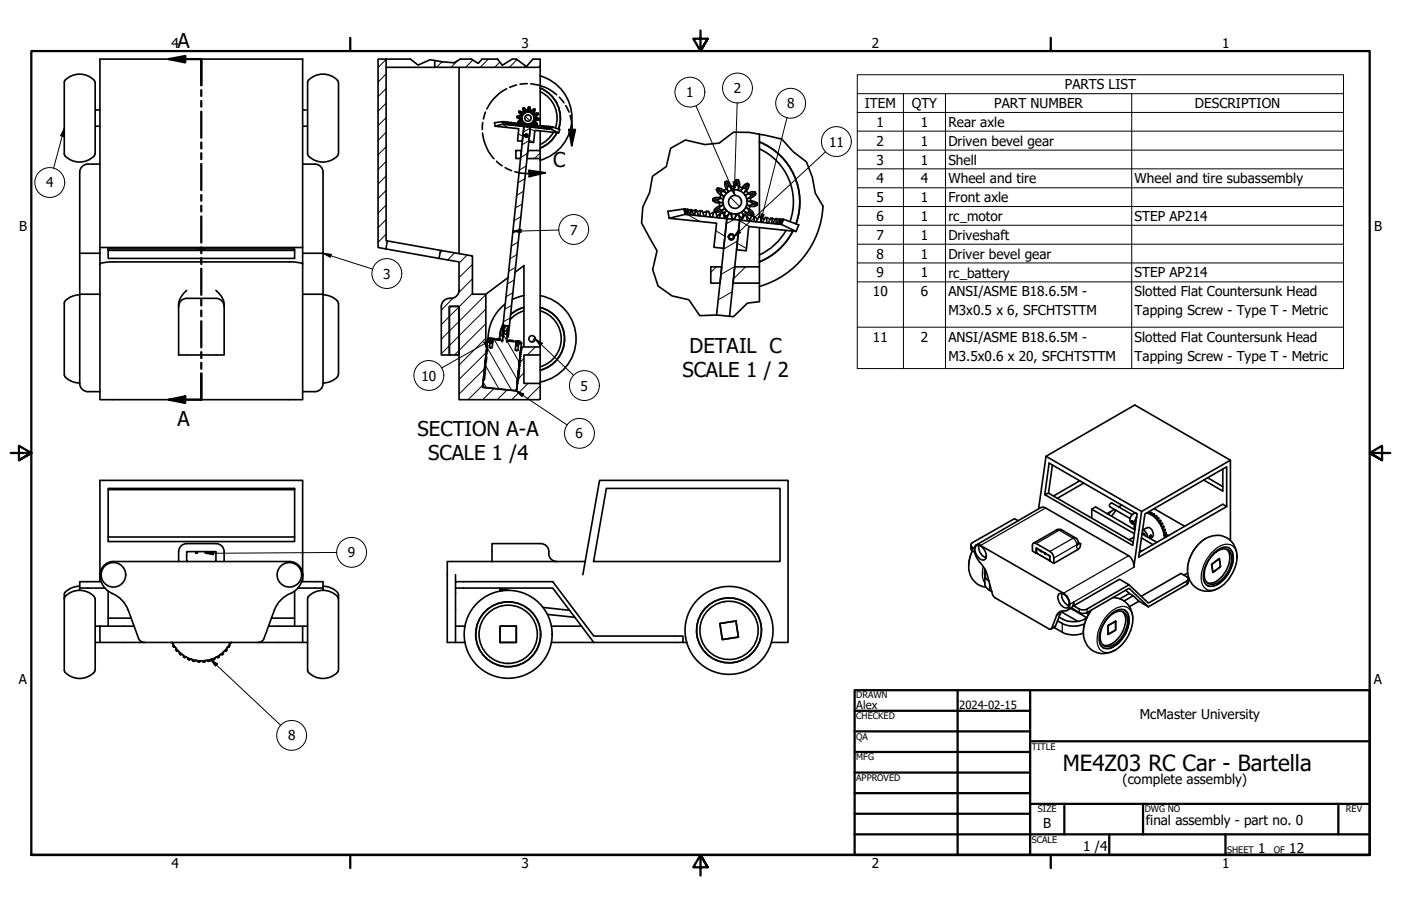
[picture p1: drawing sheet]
<svg xmlns="http://www.w3.org/2000/svg" width="432mm" height="279mm" viewBox="0 0 432 279" stroke-linecap="round" stroke-linejoin="round" font-family="sans-serif">
<!-- layer: Hatch (ANSI) -->
<g fill="none" stroke="#000" stroke-width=".31">
<path d="M119 18.4l-2.5 2.4M136.2 19.1l-1.6 1.7M141 18.7l-2 2.1M145.7 18.5l-2.2 2.3M150.5 18.2l-2.5 2.6M154.1 19.2l-1.6 1.6M159.3 18.4l-2.3 2.4M119 36.3l-2.5 2.5M119 31.8l-2.5 2.5M119 27.3l-2.5 2.5M119 22.8l-2.5 2.5M154.8 38.4l1.7 .9"/>
<path d="M161.9 20.3l-.4 .5M161.9 35.9l1.4 1.3M163.4 39.7l1.4 .8M163.4 39.5l-2.1 1.2M166.5 20.2l-.5 .6M119 58.7l-2.5 2.5M119 54.2l-2.5 2.6M119 49.8l-2.5 2.5M119 45.3l-2.5 2.5M119 40.8l-2.5 2.5M159.7 41.2l1.5 .8M160.5 48.7l-.2 .2"/>
<path d="M161.4 59l-2.1 1.3M161.8 55.1l-2.2 1.2M162.2 51.2l-2.1 1.3M162.6 47.3l-2.1 1.2M162.8 46.4l-.1 .1M163 43.4l-2.1 1.2M163.1 43.1l1.4 .8M166.5 47.2l-1.8 1.7M171.3 40.6l.7 .4M119 76.7l-.1 .1M119 72.2l-2.5 2.5M119 67.7l-2.5 2.5"/>
<path d="M119 63.2l-2.5 2.5M136.3 77.3l-.7 .7M140.1 78l-2.1 2.1M144 78.7l-2.5 2.5M159.3 78.5l-2.1 1.3M159.8 74.6l-2.2 1.3M160.1 70.7l-2.1 1.2M160.5 66.8l-2.1 1.3M161 62.9l-2.2 1.2M211.9 66.2l3.7 2.1M220.6 71.2l2.9 1.6M225.2 60.9l2.8 2.8"/>
<path d="M226.3 67.7l-2.5 1.3M227.2 75l2.9 1.6M227.3 74.4l-4.3 2.4M228 68.1l3.1 1.8M139.8 91.8l-3.8 3.8M141.5 94.7l-5.5 5.4M145.6 90.5l-4.1 4.1M145.6 86l-4.2 4.3M145.6 81.5l-4.1 4.1M149.7 99.8l-9.6 9.7M149.7 95.3l-13.7 13.8M149.7 90.9l-13.7 13.7"/>
<path d="M157.3 98l-2.2 1.3M157.7 94.2l-2.1 1.2M158.1 90.2l-2.1 1.3M158.5 86.4l-2.2 1.2M158.9 82.4l-2.1 1.3M220.8 82.3l-1.7 1.7M225.7 90l-4.3 2.5M226.5 82.2l-4.3 2.4M229.8 82.3l-3.7 3.7M234.1 87l-.4 .3M148.8 118.7l-4.5 4.6M148.9 117.9l1 1.6"/>
<path d="M149.4 113.7l-7.9 7.8M149.5 112.5l4.3 7.5M149.7 104.3l-8.2 8.3M149.9 108.7l-8.4 8.3M150.1 107.2l7.6 13.1M152.3 119.8l-3.5 3.5M152.3 104.7l7.2 12.5M155.1 103.2l1 1.8M155.1 102.9l-.4 .3M155.4 100.4l1.1 1.7M156.3 105.3l3.8 6.5M156.8 101.9l-.3 .3"/>
<path d="M160.1 105.5l.6 .9M161.5 115l-1.9 2M161.5 110.6l-1.4 1.4M162.8 118.2l-5.1 5.1M164.8 104l-.8 1.5M165 107l-2.5 2.5M166.5 119l-4.3 4.3M156.3 120.2l-3 3.1"/>
</g>
<!-- layer: Visible (ANSI) -->
<g fill="none" stroke="#000" stroke-width=".51">
<path d="M116.5 18.2h2.5v56l.4 .1-.5 2.5-2.4-.5zM119 18.2h7.5M141.9 18.2h3.4M148.6 18.2h4.8M157.9 18.2h1.2M164.3 18.2h2.2v2.6h-32.5v-2.1M29 24.7l.3 .7M29 24.7a6.1 6.1 0 0 0-9.2 .5v22.2M29.3 25.4v22M29.3 38.9h1.5M29.3 33.9h1.5M93.3 38.9h1.5"/>
<path d="M93.3 33.9h1.5M104.3 25.4a4.9 4.9 0 0 0-4.8-2.5 4.9 4.9 0 0 0-4.7 2.5v22M104.3 25.4v22M119 20.8h15M141.5 20.8v57.4M152.6 38.9l2.4-.6 6.5 .7-.5 4.6-1.5-.2 .4-3.7zM154.9 37.5h.1M154.9 37.5l.2 .9zM155.1 38.3l-.2-.8-2.5 .3 .2 1.1M155.1 37.5l.3 .9v-.9l-.3 .1M155.4 37.5l.4 .9M155.6 37.7l.4-.1-.1 .8"/>
<path d="M156 37.6l.3 .9M156.1 37.8l.5-.1-.1 .8M156.6 37.7h.2l.3 .8M156.9 37.9l.6-.1-.2 .7M157.5 37.8h.2l.3 .8M157.8 38.1l.6-.3-.2 .9M158.4 37.8l.3 .1 .2 .8M158.8 38.3l.6-.3-.1 .7M159.3 35.9v.3M159.4 38h.4l.2 .9M159.5 37.7l.1 .3M160 38.6l.6-.5-.3 .8"/>
<path d="M160 34.3l-.2 .2M160.1 36v.3M160.1 36.3l-.8-.1 .7 .4 .8-.1M160.1 36.3l.8 .2M160.3 37.4l.1 .2M160.3 36.5l.1 .5M160.5 35.3l-.1 .5M160.6 38.1l.3 .1 .3 .8M160.7 34.8l-.2 .2M160.7 37.8l.3 .3M160.8 35.9l-.8-.2-.7 .2 .8 .2M160.8 36.5l.3 .9"/>
<path d="M161 36.9l-1.4 .8 .4-.6 .8-.1M161 35.9l-.9 .2M161 35.6l-.7-.5-.4-.6 1.2 1.1M161.1 38.5l.2 .1M161.1 38.5h-.1M161.1 37.4l1.1 .8M161.2 37.4l-1.5 .6 .9-.2 .5-.3M161.3 38.6l-.1 .3M161.4 35.1l-.9-.7-.4-.1 1.3 .8M161.4 37.8l-.4 .4M161.4 34.4l-.4 .3M161.4 35.1l-.4 .6-.2 .8"/>
<path d="M161.4 33.2l-.2 .1M161.5 39l1.9 .2-6.7 64.6h-.4l.4-3.3-1.3-.1-.3 3.3-.4-.1zM161.5 37.7l-.4 .8M161.7 34.8l-.5-1v-.5l.5 1.6M161.7 34.8l-.3 .3M161.7 38.4l-.4 .2M161.7 34l-.2 .1M161.8 38.2l-.3 .8M161.8 38.2h.3l.2 .9M161.9 38.2h.1M161.9 38l-.1 .2M162.2 38.2l.6 .1"/>
<path d="M162.2 34.5l-.2-.8-.5-.5 .7 1.5M162.2 38.3v.2M162.3 38.2l.1 .8M162.3 39h.3M162.4 39v.1M162.6 39.1h.1M162.6 34l-.5 .1M162.6 39.1l.4-.7h.3l.2 .8M162.6 34.5v-.9l.3-.6-.2 1.6M162.8 38.9l-.2 .2M162.8 38.3v.4M162.9 38.4v.2"/>
<path d="M162.9 33.8h.2M162.9 33h.3M163.1 33.8l.2-.8 .1 .5-.1 1M163.1 33.8l.1 .8M163.2 34.6l.8 .5 .5 .8M163.2 34.6h-.8l-.7 .2M163.3 38.2v.2M163.3 38.5l.5 .6M163.4 34.1l.4 .1M163.4 39.2l6.5 .7 2.2 1.1-7.3-.8-.3 3.7-1.5-.1zM163.5 39.2h.1M163.7 38l-.9 .3"/>
<path d="M163.8 38l.1 .7M163.8 38l.3 .5M163.9 38.7l.1 .2M163.9 38.8l-.2 .1M164.1 35.1l.7-.9 .1-.5-.9 1.4M164.1 37.8l1.3 .7-.6-.1zM164.2 34.2l.2 .2M164.2 34.2l-.6 .6M164.4 35.4l.5-.4 .9-.1-1.5 .5M164.4 37.3l1.2 1M164.4 38.1l-.3 .4M164.4 34.7l.4 .4"/>
<path d="M164.5 38.5h-.3l-.4 .7M164.5 35.9l.1 .4M164.5 37.3l.7 .4 .4 .6M164.5 36.9l-.8 1.1M164.6 36.3l-.1 .6M164.6 36.3l.8 .3M164.6 33.5l.3 .2M164.7 33.5l-.7 .4-.4 .8M164.7 33.5l-.5 .7M164.7 36.3h.7l.8 .3h-.8M164.9 37.9l-.1 .2M165 39.1l-.5-.6 .1 .8"/>
<path d="M165.1 35.2l.1 .2M165.1 37.1l-.2 .4M165.1 35.8l.1 .5M165.2 35.4l.7-.2-.4 .5-.8 .2M165.2 35.4l-.7 .5M165.3 36.6v.2M165.4 36.8l.7 .2-.6 .1-.8-.1M165.4 36.8l-.9 .1M165.6 38.3l-.2 .3M165.6 38.6l.6 .5M165.6 38.6h-.2l-.5 .8M165.6 38.6l.1 .8"/>
<path d="M165.8 34.9l.1 .2M166.2 36.6l-.1 .3M166.5 28.2a9 9 0 0 1 4.7 11.3M166.5 23.4a13.6 13.6 0 0 1 9.8 13 13.6 13.6 0 0 1-9.8 13M166.5 27.1a10 10 0 0 1 5.6 12.7M166.5 20.8v17.9M166.7 38.7h-.3l-.4 .8M167.3 39.1l-.6-.4v.9M167.6 38.9l.5 .2M167.6 38.9l-.2-.1-.5 .8M167.6 38.9v.7M168.5 38.9l-.7 .8"/>
<path d="M168.9 39.1l-.4-.2-.1 .9M169.2 39l.3 .1M169.2 39l-.6 .8M169.2 39l-.2 .8M169.6 39.9l.6-.8-.3 .8 .3-.8 2.3 .8-.4 1.1M169.7 39.1l-.5 .7M169.9 39.2l-.2-.1-.2 .7M170.1 39.1l-.3 .8M19.8 47.4a4.9 4.9 0 0 0 4.7 2.6l1.5-.2 1.3-.5 1.7-1.2M24.6 53.1v65.2a2.51 2.51 0 0 0 2.5 2.5h3.7M29.3 47.4l-.3 .7M30.8 50.6h-3.7a2.51 2.51 0 0 0-2.5 2.5"/>
<path d="M93.3 50.6h3.7M94.8 47.4a4.9 4.9 0 0 0 4.7 2.6 4.9 4.9 0 0 0 4.8-2.6M97.1 50.6a2.51 2.51 0 0 1 2.5 2.5M99.6 53.1v25M159 46.4h1.7l-.3 2.5h-1.4zM162.7 46.4h3.8v2.5h-4.1zM166.5 40.4v6M166.5 48.9v58.1M170.6 40.8a9 9 0 0 1-4.1 3.8M171.6 40.9a10 10 0 0 1-5.1 4.8M221.1 58l-.3 .5M222.4 59l-.2 .4"/>
<path d="M222.4 59.1l-1.2-1.1a2.51 2.51 0 0 1 2.6 1.5M222.4 59.1l.9 .1 .7 .5M223.9 58.2l-.8 .6M224 55.9l-.5 .2M224 55.9l.4 .2a3.1 3.1 0 0 1 1.2 2.4M224 55.9l.7 1.5 .6 .6 .3 .7M224.2 57.6l-.7-1.5-.1 .5a3.3 3.3 0 0 0 1 2.4M224.2 57.6v.8l.3 .8M224.5 59.1a3.7 3.7 0 0 1 5.2 1.1M224.5 59.1a3.7 3.7 0 0 0-1.5 4.1M224.6 57.4l-.4 .2M226.3 57.4l-1 .2"/>
<path d="M226.3 58.4a3.2 3.2 0 0 1 .6-3v1.7l-.5 .7v.8M226.9 57l.4 .1M227 55.4h.5M227.3 57.1l.3-1.6 .2 .4a3.2 3.2 0 0 1-.2 2.6M227.3 57.1l.3 .8-.1 .8M227.8 57.6l.9 .3M228.3 58.8a2.88 2.88 0 0 1 2.1-2.2l-1 1.3-.7 .4-.5 .7M229.4 57.9l.4 .3M229.8 58.2l-.1 .8-.5 .7M230 58.8l.6 .8M230.3 56.5l.5 .4M230.8 56.9v.5a3 3 0 0 1-1.5 2.1"/>
<path d="M230.8 56.9l-1 1.3M231.2 59.9l1.5-.7a2.57 2.57 0 0 0-2.8 .9M231.2 59.9h-.8l-.7 .4M231.2 59.9l.2 .4M232.7 59.2l.2 .5M232.9 59.8l-.2 .4-.7 .6-1.7 .5M232.9 59.8l-1.5 .6-.5 .6-.8 .3M234 43.7a20 20 0 0 1 11.3 25.3M234 45.9a18 18 0 0 1 9.5 22.5M234.1 41.4v25.5M24.6 78.1h6.2M30.8 76.3h62.5"/>
<path d="M33.3 76.8h57.5v2.9h-57.5zM33.3 77.2h57.5M61.1 76.8v.4M63.1 76.8v.4M93.3 78.1h6.3v12.6M118.9 76.8l16.4 2.9M119.4 74.3l16.4 2.9M206.2 67.3l4.9-1.2 12.9 1.3-1 9.2-3-.3 .9-7.5zM210.8 64.5l.5 1.6M210.9 64.5h.2l.2 1.6M211.1 66.1l-.3-1.6-4.9 .7 .3 2.1M211.1 64.5h.2l.5 1.7"/>
<path d="M211.3 64.6l.5-.1 .2 1.7M211.8 64.5l.3 .1 .5 1.6M212.2 64.8l.7-.2v1.7M212.9 64.6l.3 .1 .6 1.7M213.4 65l.9-.2-.2 1.6M214.3 64.8h.4l.6 1.7M214.8 65.3l1.2-.3-.3 1.5M216 65h.4l.6 1.7M216.7 65.6l1.2-.4-.4 1.5M217.9 65.2h.5l.5 1.7M218.7 66l1.3-.6-.5 1.6M219.7 61.8a2.59 2.59 0 0 0 2.9 .7"/>
<path d="M219.7 61.8l1.7 .2 .7 .4 .8 .1M219.7 61.3v.5M219.8 61.3l.4-.3a3.7 3.7 0 0 1 2.6 .3M219.8 61.3l1.6 .2 .8-.3 .8 .1M220 65.4l.6 .1 .5 1.6M220.1 64.8l.3 .5M221 66.7l1.2-1-.5 1.5M221.4 61.5l-.1 .4M221.7 64.2l.1 .4M221.7 64.2l-1.5 .6M221.7 62.5l.1 1M222.2 60.1l-.4 .9"/>
<path d="M222.2 65.7h.7l.5 1.7M222.5 64.9l.6 .8M222.8 63.3a3 3 0 0 0-2.6 1.5M223 63.2l.4 1.1M223 63.2l-.8 .4-.5 .6M223.1 60.5a2.88 2.88 0 0 1-2.2-2l1.3 .9 .4 .7 .7 .5M223.3 66.4l.3 .2M223.3 66.4l-.2 .1M223.4 64.3l1.4 1.3M223.5 64.3l-.8 .3h-.8l-1.5 .7 .5 .2a3.3 3.3 0 0 0 2.4-1M223.6 66.7l-.3 .5M223.8 65.1l-.9 .8"/>
<path d="M223.9 67.4h-.1M224 64.9l-.5 .6-.2 .9M224 67.4l.7-1.5 .6 .1 .4 1.6M224 67.4l4 .5-3.1 29.6M224 67.4l-3.1 29.8M224.5 66.2l-.9 .5M224.8 65.6l.8 .3M224.9 65.6l-.1 .2M225.6 66.1l-.2 .4M225.6 65.8l-.1 .9 .2 .9M225.8 67.4l.4 .1M226.3 67.5v.2"/>
<path d="M226.6 67.1l-.3 .4M226.8 66l-.2 .9M226.8 66.2v.4M227.5 65.8l-1.9 .1M227.5 65.8l.1 .4M227.6 66.1v.1M227.6 66.2l.4 1.7M227.6 66.2h-.5l-.8 1.5M227.8 66.5l.7 .6M228 67.9l12.9 1.3 4.5 2.2-14.6-1.6-.8 7.5-3-.3zM228.1 67.8l.1 .1M228.5 67.1l.2 .7"/>
<path d="M228.5 65.4l.4 .7 .1 1.1M228.6 65.4l-1.1 .4M228.7 65.6l.7 .9M228.9 67l-.4 .1M229.2 64.9l.6 .5 .8 .1M229.2 64.9l-.6 .5M229.3 65.1a3.1 3.1 0 0 0 2.7 1.4l-1.4-1M229.7 60.2l.5 1.9M229.8 63.9l.7 .6 .4 .7 1.4 .9a2.63 2.63 0 0 0-2.2-2M230 65.7l-.8 .6M230.1 66.5l-.7-.1-.8 1.5M230.2 62.1l-.2 1.6-.8 1.2"/>
<path d="M230.3 62.1l.8 .1 .7 .4 1.6 .1-.4-.3a3.1 3.1 0 0 0-2.6-.3M230.9 65.2l-.3 .3M231.1 67.8l-1-1.3 .2 1.6M231.2 63.5l-.3 1M231.2 61l.2 1M231.7 63.1l1.7 .2-.5 .2a3.1 3.1 0 0 1-2.6-.2M231.7 63.1l-.8 .3-.8-.2M231.8 62.6l-.1 .4M232.3 66.1l-.4 .4M232.3 66.7l1.2 .9M232.3 66.7l-.6-.1-.8 1.5M232.3 66.7l.2 1.6"/>
<path d="M233.4 62.7v.6M234.1 70.2v12.1M234.4 66.9h-.5l-.9 1.5M235.6 67.6l-1.2-.7 .1 1.6M236.3 67.1l1.1 .5M236.3 67.1h-.4l-1 1.5M236.3 67.1v1.6M238 67.3l-.4-.1-.9 1.6M238.9 67.7l-.9-.4-.1 1.6M239.4 67.4l.7 .4M239.4 67.4h-.3l-.9 1.5M239.4 67.4l-.3 1.6"/>
<path d="M240.5 67.6l-.3-.1-.8 1.5M240.9 69.2l.6-1.6 4.7 1.7-.8 2.1M240.9 67.8l-.4-.2-.5 1.5M241.2 67.6l.2 .1M241.2 67.6h-.2l-.8 1.6M241.2 67.6l-.6 1.6M241.5 67.6l-.8 1.6M242.2 71.1a18 18 0 0 1-8.2 7.5M244.4 71.3a20 20 0 0 1-10.4 9.5M253.7 63.6a27.1 27.1 0 0 1-19.7 24.8M20.1 92.8l-.3 .7v22a4.2 4.2 0 0 0 4 2.6h.7M24.5 90.9l-1.4 .2-1.3 .5-1.7 1.2"/>
<path d="M24.6 90.7h6.2M30.8 81.5a6.4 6.4 0 0 1 4.1-.7h56a3.2 3.2 0 0 1 2.4 .7M30.8 81.5v-63.3h62.5v63.3M30.8 81.5v39.3M55.1 94.5a2.51 2.51 0 0 1 2.4-2.5h9.1a2.51 2.51 0 0 1 2.5 2.5M57.5 89.5a6.4 6.4 0 0 0-2.4 4.4v15.6h14v-15a5.7 5.7 0 0 0-2.6-5M93.3 90.7h6.3v27.6a2.51 2.51 0 0 1-2.5 2.5M93.3 81.5v39.3M99.5 90.9a4.9 4.9 0 0 1 4.8 2.6M104.3 93.5v22M136 94.5v15h2.5v-15h3v28.8h24.6M138.5 92a2.57 2.57 0 0 0 3-2.5v-8.7l-6.2-1.1 .5-2.5 9.8 1.7v11.8h4.1v16.3h.4l-1.4 12.4 10.5 1.1 1.4-13.5h5.9v2.5h-5v8.7h5v4.9"/>
<path d="M138.5 94.7v14.6M138.5 92a2.51 2.51 0 0 0-2.5 2.5M138.7 94.5h2.5M138.8 94.6l-.2 .2M141.3 94.6l.2 .2v14.5l-.2 .2M155.7 93.7a13.6 13.6 0 0 0-5.3 10.8l.7 .1-.2 2.5 .4 .3 .4-.2 .4-2.6 2.6 .4M156.6 85.6l-6.9 5.1M158.7 83.9l2.8-2v25.1M161.5 94.8l-1.9 .7-2.2 1.5M161.5 91.2l-3.6 1.2M161.5 95.9l-2 .8-2.3 1.9M166.5 95.9a9 9 0 0 1 6.5 8.6 9 9 0 0 1-6.5 8.6"/>
<path d="M166.5 91.2a13.6 13.6 0 0 1 11 13.3 13.6 13.6 0 0 1-11 13.3M166.5 94.8a10 10 0 0 1 7.5 9.7 10 10 0 0 1-7.5 9.7M219.1 82.3h3.3l-.5 5h-2.8zM226.4 82.3h7.7v5h-8.2zM234.1 87.3v5.7M104 116.2l-1.7 1.3-1.3 .4-1.5 .2M104.3 115.5l-.3 .7M138.5 109.5h3M138.6 109.3l.2 .2M148.8 119.2v.1M148.8 119.1h.1M148.8 119v.1"/>
<path d="M148.8 119.3l.1 .1M148.8 119.4l10.3 1.1M148.9 119.1h-.1M149 117.2l-.2 1.8M149 117.1v.1M149 116.9l.1 .1M149.1 116.9h.1M149.1 116.6h.1M149.1 116l-.1 .9M149.1 117l-.1 .2M149.1 116h.1M149.2 115.3l-.1 .7"/>
<path d="M149.2 115.3h.1M149.2 115l.1 .1M149.3 114.7l-.1 .4M149.3 115.1h.1M149.3 114.7h.1M149.3 114.1v.3M149.3 115.1l-.1 .2M149.3 114.4h.1M149.3 114v.1M149.3 114.4v.3M149.4 114.1h-.1M149.4 113.5v.5"/>
<path d="M149.4 113.4h.1M149.4 113.8h.1M149.4 113.4v.1M149.4 112.8v.4M149.5 113.2v.1M149.5 113.2l-.1 .2M149.5 112.2v.3M149.5 112.6h.1M149.5 112.6l-.1 .3M149.5 111.6v.4M149.5 111.9l.1 .1M149.6 111.6h-.1"/>
<path d="M149.6 112h.1M149.6 112l-.1 .2M149.6 111v.3M149.6 111.3h.1M149.6 110.9v.1M149.6 111.3l.1 .1M149.7 111.5l-.1 .1M149.7 110.4v.3M149.7 111.4l-.1 .2M149.7 110.7h.1M149.7 110.4h.1M149.7 111h.1"/>
<path d="M149.7 110.7v.2M149.7 110.1h.1M149.8 110.1h.1M149.8 110.3v.1M149.8 109.5h.1M149.8 110.1v.2M149.8 109.4v.1M149.8 109.1h.1M149.9 109.5l-.2 .5M149.9 108.8h.1M149.9 109.1l-.1 .4M149.9 108.5h.1"/>
<path d="M149.9 108.8v.1M149.9 109.1h.1M149.9 108.2h.1M149.9 108.9v.2M150 107.8l-.1 .1M150 108.2v.3M150 108.4l-.1 .4M150 107.6h.1M150 107.9l-.1 .3M150 107.3h.1M150 107.6l.1 .1M150.1 107.9h-.1"/>
<path d="M150.1 107.3l-.1 .3M150.1 107h.1M150.1 107.6v.2M150.1 107.2v.1M150.1 106.4h.1M150.1 107v.2M150.1 106.3v.1M150.1 106.6v.4M150.2 106.6h-.1M150.2 106.4v.2M150.3 104.8l-.1 .1M150.3 104.7l-.2 1.7"/>
<path d="M150.4 104.5l-.1 .3M150.9 107.1l.8 .1M150.9 104.4l.5-.1v.2M150.9 104.4l.5 .1M150.9 104.4l.3 .3M151.1 105.2v.6l.6 .1 .2-.6M151.1 105.2l.8 .1M151.2 104.7l.7 .1M151.2 104.7l-.1 .5M151.4 104.5l.3 .1v-.3l.5 .2M151.7 104.5h.5M151.9 104.8v.5"/>
<path d="M152.2 104.5l-.3 .3M152.9 104.6v-.1h.6l-.1 .3 .8-.2v.2M152.9 104.6h.5M152.9 104.6l.1 .2M153.7 104.7l.5 .1M154.2 104.8l-.1 .1M154.7 105h.1M154.7 105v.3h.2l.2-2.4 1.3 .2-.3 2.4 .2-.3M154.7 105h.2M155 103.7v.4M155 100l-.7 1.9-.3 2.7M155.3 102l.1 .5-.3 .4"/>
<path d="M155.4 100.4l-.1 1.6 1.2 .1 .2-1.6M155.4 102.4l-.1 .2M155.4 100.4h.1M155.4 100.4l1.2 .1M156.1 105.1l.2 .1M156.3 102.4l-.1 .3M156.3 105.2l2.7 .2-.2 2.5 .4 .3 .4-.2 .3-2.4h.7v1.8M156.4 105.1h-.1M156.5 102.1l-.3 .5 .2 .5M156.6 100.5l.1 .1M156.9 105l1.3 .2M156.9 105l.5 .1"/>
<path d="M156.9 105l.1 .2M157.7 105.1l.5 .1M158.2 105.2l-.1 .1M158.8 107.9l.8 .1M158.9 105.3v-.2l.5 .1v.2h.2v-.2h.6l-.1 .2M158.9 105.3h.5M158.9 105.3l.2 .2M159.1 106v.6l.6 .1 .1-.6M159.1 106l.7 .1M159.1 105.5l.8 .2M159.1 105.5v.5M159.4 118v.2"/>
<path d="M159.4 118h.1M159.4 118.2v.1M159.4 118.3l-.2 2.1M159.4 117.4v.2M159.4 117.4h.1M159.4 117.6l.1 .1M159.5 117.7h.1M159.5 117.4h-.1M159.5 117.7l-.1 .3M159.5 117h.1M159.5 117l.1 .1M159.5 116.8v.2"/>
<path d="M159.6 116.7l-.1 .1M159.6 117l-.1 .4M159.6 116.4h.1M159.6 116.4v.4M159.6 105.3l.5 .1M159.6 115.7l.1 .1M159.7 115.8l-.1 .6M159.7 115.5h-.1M159.7 115.5l-.1 .3M159.7 114.9v.2M159.7 115.2h.1M159.7 114.9v.1"/>
<path d="M159.7 115.1l.1 .1M159.8 114.3v.3M159.8 115.2l-.1 .3M159.8 114.6h.1M159.8 114.3h.1M159.8 114.6l-.1 .3M159.8 113.7v.2M159.9 113.7h-.1M159.9 114l-.1 .3M159.9 113.6v.1M159.9 113.1v.2M159.9 105.7l-.1 .4"/>
<path d="M159.9 113h.1M159.9 113.3v.4M160 112.7h.1M160 112.6v.1M160 112.4h.1M160 111.8v.3M160 112.7v.3M160 112.1h.1M160.1 112.1h.1M160.1 111.8l-.1 .1M160.1 111.8h-.1M160.1 112.1l-.1 .5"/>
<path d="M160.1 111.4h.1M160.1 111.2v.2M160.1 111.2h.1M160.1 111.4v.1M160.1 111.4v.4M160.1 105.4l-.2 .3M160.2 111.2h.1M160.2 110.1v.1M160.2 110.2h.1M160.2 109.9l.1 .3M160.3 110.5l-.1 .1M160.3 110.2l-.2 1"/>
<path d="M160.3 109.5h.1M160.3 109.6h.1M160.3 109.5v.1M160.3 109.9h.1M160.3 109v.5M160.3 109.6v.3M160.3 108.7v.2M160.3 108.9l.1 .1M160.4 109h.1M160.4 108.7h-.1M160.4 109.3h.1M160.4 108.1v.2"/>
<path d="M160.4 108.3h.1M160.4 108.3l.1 .1M160.4 108.1h.1M160.5 108.7h-.1M160.5 108.3v.3M160.5 107.7h.1M160.5 107.4v.3M160.5 107.8v.2M160.6 107.4h.1M160.7 106h.1M166.5 109.5v8.7M30.8 120.8v2.5h62.5v-2.5"/>
<path d="M93.3 120.8h3.7M159.2 120.4l-.1 .1M33.3 150.6h57.5v16.4h-57.5zM33.3 151h57.5M186.9 150.6h53.5v22.6h-57.5zM322 152.5l1.3-9.7 27.2 15.7-1.4 9.7-27.1-15.7 1.2-.4 26 15.1M322.4 140.7l29.5 17M324.4 143.4l-1.2 8.7M332.8 148.3l-8.1 4.7M334 149l-8.1 4.7M336.5 157l13.1 7.6M336.5 157l1.2-.7 12.1 7.1"/>
<path d="M336.5 157v2.8M342.3 157.8l-.7 .8M343.5 157.1l-2.3 1.3M343.9 157.4l-1.4 1.7M345.8 155.8l-1 .5M349 158.8l-6.3-3.7a.76 .76 0 0 0-.6 1.2l6.2 3.6M350.3 159.4l-.4 .9-.3 1.4M350.3 159.4h.1M350.5 158.5a1.67 1.67 0 0 0-2.3 1.9l.1 .4 .4 .4M353.4 158.1l.5 .2M353.9 158.3l.2 .1M354.1 157.8h.2"/>
<path d="M354.1 158.4l.5 .2M354.3 157.8l-.4 .5M354.3 157.8l.1 .4M354.6 158.6l.2 .2M354.8 158.8l.6 .3M355 158.1l-.4 .5M355 158.1l-.9 .3M355 158.1l.1 .5M355.4 159.1l.2 .2M355.6 159.3l.5 .4M355.7 156.8l9.4 5.5M355.7 158.6l-.3 .5"/>
<path d="M355.7 158.6l-.2-.2-.7 .4M355.7 158.6l.1 .5M356.1 159.7l.1 .1M356.2 159.8l.5 .6M356.2 159.8l.8-.2 .1 .2M356.5 159.1l-.4 .6M356.5 159.1l-.9 .2M356.5 159.1l-.1 .7M357.1 159.8l-.4 .6M357.1 159.8l-.2 .8M372.2 147.3l4.7 2.8M376.9 144.6v6.8l-5.9-3.4"/>
<path d="M378.1 156.2v-12.2l-25.2 14.5-1.9 13.3 27.1-15.6-1.2-.7-25.7 14.9M379.2 141.9l-29.4-17-27.4 15.8-2.3 16.2M30.8 177.3a6.3 6.3 0 0 0 3.8 5.7M33.3 165.6h57.5M34.9 173.2h54.3a4.5 4.5 0 0 1 3.3 7.2l-1.6 1.8-1.4 .8M35 173.2a4.1 4.1 0 0 0-4.1 4.1M55.1 173.2v-3.1a2.51 2.51 0 0 1 2.4-2.5h9.1a2.51 2.51 0 0 1 2.5 2.5v3.1M57.5 173.2v-3.1h9v3.1M57.6 172.9l.2 .2M57.8 170.2l-.2 .2M60.3 170.1v.5h.5v-.5M60.3 170.4h.5"/>
<path d="M63.3 170.1v.5h.5v-.5M63.3 170.4h.5M66.3 170.2l.2 .2M66.5 172.9l-.2 .2M140.4 177.2v2.2M166.6 167.6h-15v5.6M166.7 167.6a2.57 2.57 0 0 1 2.5 3M169.1 170.7a2.51 2.51 0 0 0 2.5 2.5M179.6 177.2l5.2-29.1h58.1v50h-5.2M180.4 173.2h-42.5v24.9h5.4M299.2 168.1v1.3l1.2 .8M299.7 169.9a8.3 8.3 0 0 0 .8 9.6l1.6 1.1 1.8 .5"/>
<path d="M300.6 168.3l.6-.3 1 .2 25.6 14.7a3.7 3.7 0 0 1 1.3 5.3l-.6 .2a2.37 2.37 0 0 0-2.9 1.5l-1.4 3.8-.7 .4-16.9-9.8-.7-.8-1.5-5.9a11.3 11.3 0 0 0-2.9-4.8 4.4 4.4 0 0 1-.9-4.5zM300.7 168.5a1.64 1.64 0 0 1 2.5 .9 2.17 2.17 0 0 1 0 3.3 3.2 3.2 0 0 1-2.5-4.2zM301.7 168.2a3.6 3.6 0 0 0 2.2 3.8M303.5 177.3v2.7a3.1 3.1 0 0 0 2.2 2.4M303.5 175.5v2.1M303.7 175.8v.7M303.9 176.2a1.97 1.97 0 0 0 .9 3M313.8 160.6l-1.1-.6-13 7.4a.77 .77 0 0 0-.5 .7 .77 .77 0 0 0 .5 .7l.6 .3M319.5 170.6l-.2-1.6 4.3 2.4v1.6l1.2 .7v-1.6a2.86 2.86 0 0 0-1.2-2l-4.3-2.5a.67 .67 0 0 0-.8-.1 .67 .67 0 0 0-.3 .8v1.6l1.1 .7M319.5 170.5l4 2.4M319.5 169.1v1.4M320.7 169.7v.3"/>
<path d="M320.7 169.8v.2M320.7 169.8h.1M320.7 170l.2 .1M320.9 169.9v.2l-.2-.1M322.1 170.6v.2M322.1 170.6v.2l.2 .1M322.1 170.6h.1M322.3 170.7v.2l-.2-.1M323.5 173h.1M325.6 163.4l.6-.2 1.1 .2M325.6 163.4l-7.1 4.1M327.3 163.4l4.2 2.5a1.95 1.95 0 0 1 .9 2"/>
<path d="M333.1 167.6v.2a1.82 1.82 0 0 1-.9 1.7l-7.4 4.2M348.6 161l.1 .2a.42 .42 0 0 0 .2 .4 .42 .42 0 0 0 .5-.1M348.7 160.7a.74 .74 0 0 1 .8 .7M348.7 161l.8 .4M348.9 160.7l.6 .7M349.4 161.6l.2 .1M349.4 161.2l-.8-.4a.57 .57 0 0 1 .8 .6M349.4 165.7l-1.4 .7M349.5 161.4l-.1 .3M349.6 161.7l.1 1.6M351.3 169.7l.5 .3M351.8 165.9l3.5 2.1"/>
<path d="M352 164.6a.65 .65 0 0 1 .7 0 .65 .65 0 0 1 .3 .6M352 164.7l4.6 2.6M352.1 163.5a2.18 2.18 0 0 1 1.6 2.1M352.2 163.4l1.4-.6a1.86 1.86 0 0 1 1.6 1 1.86 1.86 0 0 1-.2 2l-.6 .3M354.5 165.2h.3l-.3 .4-.2-.1zM354.6 165.1l-.3 .4M356.7 160.4l.2 .2M356.9 160.6l.4 .6M356.9 160.6l.7-.1 .2 .2M357.3 161.2l.1 .2M357.4 161.4l.4 .7M357.4 161.4h.8l.1 .1-.5 .6"/>
<path d="M357.8 160.7l-.5 .5M357.8 160.7l-.4 .6M357.8 162.1l.1 .2M357.9 162.3l.4 .7M357.9 162.3l.7-.1 .2 .3-.5 .5M358.3 163v.3M358.3 163.3l.3 .7M358.3 163.3h.8l.1 .2-.6 .5M358.6 164v.2M358.6 164.2l.2 .8M358.6 164.2l.7 .1M358.6 164.1l.7 .2"/>
<path d="M358.8 165.2l.1 .7M358.8 165.2h.7M358.8 165v.2M358.8 164.9l.7 .3M359.2 164.7l1 .5M359.3 164.3l.1 .2-.6 .5M359.5 165.2v.3M366.1 176.7l-1.2 .7M366.2 178.6v1.2l-.2 .3-12.1 7M369.8 167.4a6.5 6.5 0 0 1 11 1.7 11.1 11.1 0 0 1-3.4 10.9 6.6 6.6 0 0 1-10.6-.9 10.4 10.4 0 0 1 2.5-11.2zM373.4 174.1l2.4-1.8 .4 2.5-2.4 1.7zM374.1 170.6a4.9 4.9 0 0 1 4.4-1.8 3.5 3.5 0 0 1 1.5 4.3 9 9 0 0 1-6.8 7.7 3 3 0 0 1-2.3-3.9 11.9 11.9 0 0 1 3.2-6.3z"/>
<path d="M374.3 170.6a3.5 3.5 0 0 1 4.4-.9 5.3 5.3 0 0 1 0 6.2 7.2 7.2 0 0 1-5.3 4.3 2.81 2.81 0 0 1-2.2-3.8 9.9 9.9 0 0 1 3.1-5.8zM378.1 169.4a4.9 4.9 0 0 1 .2 5.6 7.4 7.4 0 0 1-5.4 4.9l-.8-.1M379.2 166.7v-24.8l-27.3 15.8-2.5 17.2a3.9 3.9 0 0 0-1.5-3.5l-26.1-15-1 .1-19.9 11.6M24.5 180.8a4.9 4.9 0 0 0-4.7 2.6v23.3a4.9 4.9 0 0 0 4.7 2.5l1.5-.1 1.3-.5 1.7-1.2M24.6 181.4v-2h6.2v-31.3h62.5v31.3h6.3v2h-7.8M24.6 181.4h7.8M24.6 181.4v.7M29 183.9l.3 .7M29 183.9a6.1 6.1 0 0 0-9.2 .5v.2M29.3 193.1h12M29.3 198.1h1.5M29.3 184.7v21.9"/>
<path d="M30.8 193.1v5h62.5v-5h-10.5M33.3 190.6h7.1M33.3 182.2v10.9M34.6 183a8.7 8.7 0 0 1 4.9 5.1M39.5 188.1l3.2 8.7a2 2 0 0 0 1.8 1.3M52.8 198.1l.4 .1M53.1 198.1l.3 .5M53.4 198.6l.6 1M53.4 198.6l-.1 .6 .2 .4h.5M54 199.6l.2 .3M54.2 199.9l.8 .9M54.2 199.9v.6l.3 .4 .5-.1"/>
<path d="M69.9 199.9l-.7 .9M69.9 199.9v.6l-.2 .4-.5-.1M70.1 199.6l-.2 .3M70.7 198.6l-.6 1M70.7 198.6l-.1 1h-.5M71 198.1l-.3 .5M71.4 198.1l-.5 .1M83.7 190.6h7.1M89.4 183a8.7 8.7 0 0 0-4.8 5.1l-3.2 8.7a1.96 1.96 0 0 1-1.9 1.3M90.8 182.2v10.9M93.3 193.1h1.5M93.3 198.1h1.5"/>
<path d="M94.8 184.7v22a4.9 4.9 0 0 0 4.7 2.5 4.9 4.9 0 0 0 4.8-2.5M94.8 184.6a4.9 4.9 0 0 1 4.7-2.5 4.9 4.9 0 0 1 4.8 2.5M99.5 180.8a4.9 4.9 0 0 1 4.8 2.6M99.6 181.4v.7M104.3 183.4v23.2M140.4 181.4h30l12.6 16.7M140.4 181.4v-2h30l12.6 16.8h27.5v1.9h-40.5M140.4 181.4v11.7M143.3 193.1h-2.9v5M154.1 193.1h5v5h-5zM154.1 181.4v.9M154.2 181.7l-.1 .2"/>
<path d="M154.2 181.7h.3M154.2 181.7h.1M154.5 181.8h.1M154.5 181.7l.1 .1M154.6 181.7l-.1 .5M154.6 181.8h.1M154.7 181.8v.4M154.8 181.7l-.1 .1M154.8 181.8h.1M154.8 181.7l1.5 .2M156.3 181.9v.2M156.5 182l.1 .1"/>
<path d="M156.5 181.9h-.3M167.4 187.3l8.1 .9M168.8 189.5l8.4 .9M170 193.1h9.3M210.5 198.1h1.1M221.9 192.3l4.9-.8 .8 5-5 .7zM324.8 193.5l2.6 1.4a7.9 7.9 0 0 0 6.5 .4M326.4 190.3a8 8 0 0 0 8.5 .3M326.5 183.1a2.62 2.62 0 0 1 2.9 2.1 1.38 1.38 0 0 1 .2 1.5 1.38 1.38 0 0 1-1.3 .8 3.3 3.3 0 0 1-2-4.2zM327.1 188.7l5.1 2.9M327.2 188.5l-1.3 3M327.3 182.9a3.6 3.6 0 0 0 2.2 3.9"/>
<path d="M329.9 187.6l5.1 2.9M330.2 187.5l-1.3 .7M330.9 186.8l14.2-8.2 2.9 1.7-13 7.5a2.84 2.84 0 0 1-2.3 0zM330.9 186.8v-1.1l-.1 .7-.6 1.1M334.3 192.3a7.8 7.8 0 0 1-6.9 0l-1.5-.8-.7 1.7-1.3 .8M334.8 189l.7 .5M335.5 188.7l.4 .2M341.5 192.9l2.4-1.3v2.7l-2.4 1.3zM341.6 190.2a5.2 5.2 0 0 1 4.7-2.2 3.9 3.9 0 0 1 1.5 4.9 9.2 9.2 0 0 1-6.3 7.1 2.69 2.69 0 0 1-2.7-3.3 11.1 11.1 0 0 1 2.8-6.5zM341.6 190.4a4.1 4.1 0 0 1 4.9-1.6 4.5 4.5 0 0 1 .5 5.4 7.4 7.4 0 0 1-5.4 5.2 2.62 2.62 0 0 1-2.5-3.5 9.5 9.5 0 0 1 2.5-5.5zM343 184.3a6.4 6.4 0 0 1 5.9 8.4 10.5 10.5 0 0 1-8.7 8.8 6.4 6.4 0 0 1-6.2-8l.8-2.6 1.6-2.7M346 188.6a4.5 4.5 0 0 1 .5 5 7.5 7.5 0 0 1-5.8 5.5l-.7-.2"/>
<path d="M347 182l1 1M348 180.3l5.9 5.7 11.9-6.8a.72 .72 0 0 0 .4-.7 .72 .72 0 0 0-.4-.6l-1.8-1.1-12.3 7.1M348 183l1.2 .7-2.7 1.7M348 183l-2.8 1.7M349.2 183.7l1.8 1.7-2.9 1.7M351 185.4l2.9 1.7M353.9 187.1l-5.9-5.7-13 7.5a2.84 2.84 0 0 1-2.3 0l-2.5-1.4M29.3 206.7l-.3 .6M55 200.8l.2 .2M55.2 201l.9 .8M55.2 201l.1 .7 .3 .2 .5-.1M56.1 201.8l.4 .3"/>
<path d="M56.5 202.1l.9 .5M56.5 202.1l.1 .5 .4 .2 .4-.2M57.4 202.6l.4 .2M57.8 202.8l1.1 .5M57.8 202.8l.2 .6 .4 .1 .5-.2M58.9 203.3l.3 .1M59.2 203.4l1.1 .2M59.2 203.4l.3 .5 .4 .1 .4-.4M60.3 203.6l.4 .1M60.7 203.7l1.1 .1M60.7 203.7l.4 .5h.4l.3-.4M61.8 203.8h.4"/>
<path d="M63.4 203.7l-1.2 .1M63.4 203.7l-.3 .5h-.4l-.5-.4M63.8 203.6l-.4 .1M64.9 203.4l-1.1 .2M64.9 203.4l-.3 .5-.4 .1-.4-.4M65.3 203.3l-.4 .1M66.4 202.8l-1.1 .5M66.4 202.8l-.3 .6-.4 .1-.4-.2M66.7 202.6l-.3 .2M67.7 202.1l-1 .5M67.7 202.1l-.1 .5-.4 .2-.5-.2M68 201.8l-.3 .3"/>
<path d="M68.9 201l-.9 .8M68.9 201l-.1 .7-.3 .2-.5-.1M69.2 200.8l-.3 .2"/>
<circle cx="162.7" cy="36.4" r=".98"/>
<circle cx="162.2" cy="41.8" r=".41"/>
<circle cx="162.2" cy="41.8" r=".35"/>
<circle cx="162.2" cy="41.8" r=".48"/>
<circle cx="225.4" cy="73.1" r=".92"/>
<circle cx="225.4" cy="73.1" r=".67"/>
<circle cx="225.4" cy="73.1" r=".86"/>
<circle cx="226.5" cy="62.3" r="2"/>
<circle cx="164" cy="104.5" r=".98"/>
<circle cx="35" cy="177.3" r="3.8"/>
<circle cx="89.2" cy="177.3" r="3.8"/>
<circle cx="156.6" cy="195.6" r="13.6"/>
<circle cx="156.6" cy="195.6" r="10"/>
<circle cx="156.6" cy="195.6" r="9"/>
<circle cx="224.7" cy="194.4" r="9"/>
<circle cx="224.7" cy="194.4" r="10"/>
<circle cx="224.7" cy="194.4" r="13.6"/>
</g>
<!-- layer: Visible Narrow (ANSI) -->
<g fill="none" stroke="#000" stroke-width=".38">
<path d="M322.3 156.7l-20.1 11.5M342.3 157.8l-.7 .8M299.7 168.8v1.1M299.7 169.9l-.9 2.6-.2 1.9M303 174.7a6.1 6.1 0 0 0 .5 5M305 179.9v2.2M319.5 169.2v1.4l4 2.2v-1.3M319.5 169.1v.1M319.5 170.5v.1M319.5 169.2l1.2 .7M319.5 169v.2M320.7 169.8l1.4 .9"/>
<path d="M322.1 170.6l.2 .2-.2-.1M322.3 170.8l1.2 .7M323.5 171.5h.1M323.5 171.4v.1M323.5 172.9h.1M325.6 163.4h1.7M330.7 166a2.54 2.54 0 0 1 1.2 2M330.7 166l-7.1 4.1M330.7 166l-4.2-2.5-7.2 4.1M331.5 165.9l-.3-.1-.5 .2M331.9 168.3l.3 1.2M331.9 168l-7.1 4.1"/>
<path d="M331.9 168v.3M332.4 167.6l-.5 .7M332.4 167.3l-.5 .7M332.4 167.2l.7 .4-.7 .2M347.9 171.4l-20.1 11.5M349.4 174.9l-19.6 11.4M365.8 179.2v1.1M371.4 166.2a12.1 12.1 0 0 0-5.4 9.4M378.7 169a4.6 4.6 0 0 1 1 5.3 8.6 8.6 0 0 1-6.5 6.5l-1.2-.3M381.3 171.9a3.4 3.4 0 0 0-3.4-4.1 10.1 10.1 0 0 0-7.2 7.5 6 6 0 0 0 .7 6.1 3.8 3.8 0 0 0 4.5-.2M325.3 193l-1.1 .7M326.8 189.2l-1.2 .7"/>
<path d="M327.4 192.3v2.6M332.7 187.8v1.1M335 187.8v1.1M336.4 188.2a11.6 11.6 0 0 0-2.5 6.6M346.6 188.2a4.7 4.7 0 0 1 1.1 5.3 8.9 8.9 0 0 1-6.2 6.5l-1.5-.3M349.1 191.1a3.3 3.3 0 0 0-1.4-3.6 3.3 3.3 0 0 0-3.8 .1 11.7 11.7 0 0 0-5.6 11 3.1 3.1 0 0 0 4.9 2.1l.5-.2"/>
</g>
<!-- layer: Visible (ANSI) -->
<g fill="#000">
<circle cx="161.4" cy="39" r=".25"/>
<circle cx="170.2" cy="39.1" r=".25"/>
<circle cx="149" cy="117.2" r=".25"/>
<circle cx="149" cy="116.9" r=".25"/>
<circle cx="149.1" cy="116.6" r=".25"/>
<circle cx="149.1" cy="116.3" r=".25"/>
<circle cx="149.2" cy="115.7" r=".25"/>
<circle cx="149.2" cy="116" r=".25"/>
<circle cx="149.2" cy="115.1" r=".25"/>
<circle cx="149.2" cy="115.3" r=".25"/>
<circle cx="149.3" cy="114.4" r=".25"/>
<circle cx="149.3" cy="114.7" r=".25"/>
<circle cx="149.4" cy="113.8" r=".25"/>
<circle cx="149.4" cy="114" r=".25"/>
<circle cx="149.4" cy="113.2" r=".25"/>
<circle cx="149.4" cy="113.5" r=".25"/>
<circle cx="149.5" cy="112.6" r=".25"/>
<circle cx="149.5" cy="112" r=".25"/>
<circle cx="149.6" cy="111.6" r=".25"/>
<circle cx="149.6" cy="111.3" r=".25"/>
<circle cx="149.7" cy="110.7" r=".25"/>
<circle cx="149.7" cy="110.9" r=".25"/>
<circle cx="149.7" cy="110.4" r=".25"/>
<circle cx="149.7" cy="110.1" r=".25"/>
<circle cx="149.9" cy="109.1" r=".25"/>
<circle cx="149.9" cy="108.5" r=".25"/>
<circle cx="150" cy="107.9" r=".25"/>
<circle cx="150.1" cy="107.3" r=".25"/>
<circle cx="150.1" cy="106.6" r=".25"/>
<circle cx="159.4" cy="118.3" r=".25"/>
<circle cx="159.4" cy="117.7" r=".25"/>
<circle cx="159.5" cy="117" r=".25"/>
<circle cx="159.6" cy="116.8" r=".25"/>
<circle cx="159.6" cy="116.4" r=".25"/>
<circle cx="159.6" cy="116.1" r=".25"/>
<circle cx="159.6" cy="115.8" r=".25"/>
<circle cx="159.7" cy="115.5" r=".25"/>
<circle cx="159.7" cy="115.2" r=".25"/>
<circle cx="159.8" cy="114.9" r=".25"/>
<circle cx="159.8" cy="114.6" r=".25"/>
<circle cx="159.8" cy="114.3" r=".25"/>
<circle cx="159.9" cy="113.7" r=".25"/>
<circle cx="160" cy="113" r=".25"/>
<circle cx="160" cy="112.6" r=".25"/>
<circle cx="160" cy="112.5" r=".25"/>
<circle cx="160.1" cy="111.8" r=".25"/>
<circle cx="160.1" cy="111.2" r=".25"/>
<circle cx="160.2" cy="110.6" r=".25"/>
<circle cx="160.3" cy="109.9" r=".25"/>
<circle cx="160.3" cy="109.3" r=".25"/>
<circle cx="160.4" cy="108.7" r=".25"/>
<circle cx="160.5" cy="108.1" r=".25"/>
<circle cx="160.5" cy="107.4" r=".25"/>
<circle cx="160.5" cy="107.7" r=".25"/>
<circle cx="349.5" cy="161.4" r=".25"/>
<circle cx="354.6" cy="165.1" r=".25"/>
</g>
<!-- layer: Break Line (ANSI) -->
<path d="M126.5 18.2l2.3 1.9 3.8-1.7 3.7 .7 3.7 .3 1.9-1.2M145.3 18.2l2.1 1.4 1.2-1.4M153.4 18.2l1.4 1.9 3.1-1.9M159.1 18.2l3.1 2.3 2.1-2.3M253.7 63.6l-2.4-4-.9-4.9-1.9-4.8-4-3.1-3.5-3.9-10.1-2.1h-4.8l-4.4 3.3-4.5 .5-5.9-1.4-4.6 2.5-1.3 5.7-4.3 3-.9 5-2.1 4.4-.4 5 4.8 8.5-1.3 5.8 1.6 5.1 4.3 3 5.2 1.3 3.3 4.8a38.4 38.4 0 0 1 10.5 .4l4.3-4.2 3.7-.5M166.5 123.1l-.4 .2" fill="none" stroke="#000" stroke-width=".51"/>
<!-- layer: Section Line (ANSI) -->
<g fill="none" stroke="#000" stroke-width=".7">
<path d="M52.1 18.2l5-.9v1.9zM52.1 18.2h9.9v8.1M62 27.8v1.8M62 31.1v1.8M62 34.4v8.1M62 43.9v1.9M62 47.2v1.9M62 50.5v8.1M62 60.1v1.8M62 63.4v1.8M62 66.7v8.1M62 76.3v1.8"/>
<path d="M62 79.6v1.8M62 82.9v8M62 92.5v1.7M62 95.8v1.7M62 99.1v8M62 108.6v1.8M62 111.9v1.8M62 115.2v8.1h-9.9M52.1 123.3l5-1.1v2.1z"/>
</g>
<path d="M52.1 18.2l5-.9v1.9zM52.1 123.3l5-1.1v2.1z" fill="#000"/>
<!-- layer: Symbol (ANSI) -->
<g fill="none" stroke="#000" stroke-width=".31">
<path d="M19.8 39.6l-.2 2.5-.9-.3zM19.8 39.6l-3.3 12.3M214.5 32.6l10.9 25.1M227.2 31.7l-.8 26M242.6 36.3l-8.2 32.2M264.2 28.9v-5.8h149.9v5.8M264.2 28.9h149.9v5.8M264.2 28.9v84.8h149.9v-79M264.2 34.7h149.9M278.4 28.9v84.8M291.4 28.9v84.8M348.8 28.9v84.8"/>
<path d="M225.4 58l-.3 .2 1.5 2.1-.9-1.8M226.2 58.5l.4 1.8M226.3 57.8l-.4-1.7h1l-.3 1.7M254.4 46.8l-28.3 26.3M264.2 40.4h149.9M264.2 46.3h149.9M264.2 52.1h149.9M264.2 57.9h149.9M99.6 78.1l2.5 .3-.3 1zM99.6 78.1l15.3 4.9M158.1 71.3l2.5-.6v1.1zM172.3 70.9l-14.2 .4"/>
<path d="M227.6 71l.7 .8-2.2 1.3zM234.6 66l.9 .2-1.1 2.3zM264.2 63.7h149.9M264.2 69.5h149.9M264.2 75.3h149.9M264.2 81.1h149.9M264.2 86.9h149.9M149.1 105.5l2.5-.7-2 1.6zM151.6 104.8l-15.5 8.7M165 104.5l2.1 1.4-.7 .7zM165 104.5l11.8 11.3M264.2 100.9h149.9"/>
<path d="M159.1 120.5l2.3 1-.6 .8zM159.1 120.5l15.7 10.6M63.3 170.6l2.5-.5v1zM103.8 170.4l-40.5 .2M64.9 203.4l2.2 1.3-.7 .7zM64.9 203.4l21.7 20.3"/>
<circle cx="212.6" cy="28.4" r="4.6"/>
<circle cx="227.3" cy="27.1" r="4.6"/>
<circle cx="243.7" cy="31.8" r="4.6"/>
<circle cx="15.3" cy="56.3" r="4.6"/>
<circle cx="257.8" cy="43.7" r="4.6"/>
<circle cx="176.8" cy="70.8" r="4.6"/>
<circle cx="119.2" cy="84.4" r="4.6"/>
<circle cx="132.2" cy="115.8" r="4.6"/>
<circle cx="180.1" cy="118.9" r="4.6"/>
<circle cx="178.6" cy="133.6" r="4.6"/>
<circle cx="108.4" cy="170.3" r="4.6"/>
<circle cx="89.9" cy="226.8" r="4.6"/>
</g>
<!-- layer: Detail Boundary (ANSI) -->
<g fill="none" stroke="#000" stroke-width=".51">
<path d="M148.8 37.8l-.1 2.1M149.6 34.5l-.6 2.2M156.1 27.4a14.3 14.3 0 0 0-6 6.2M159.2 26.2l-2.1 .7M162.5 25.8l-2.2 .2M163.6 25.8a14.3 14.3 0 0 1 8 3.4M172.4 30l1.4 1.7M174.4 32.6l1 1.9M175.3 39.9h2.1l-1.2 5.1zM175.7 35.6l.3 .9a22.9 22.9 0 0 1 .2 8.5M148.7 41a13.9 13.9 0 0 0 3.6 8M153 49.7l1.7 1.4"/>
<path d="M155.7 51.7l2 .9M158.7 53l.9 .2a23.7 23.7 0 0 0 8.5 .1M163 52.5l5.1 .8-5 1.2z"/>
</g>
<path d="M175.3 39.9h2.1l-1.2 5.1zM163 52.5l5.1 .8-5 1.2z" fill="#000"/>
<!-- layer: Border (ANSI) -->
<g fill="none" stroke="#000" stroke-width=".7">
<path d="M107.9 11.7v4M215.9 9.4v6.3l-2.2-3.8h4.4l-2.2 3.8 2.2-3.8M323.8 11.7v4M3.3 139.7h6.4l-3.9-2.2v4.4l3.9-2.2-3.9 2.2M428.5 139.7h-6.4l3.9-2.2v4.4l-3.9-2.2 3.9 2.2M263.4 212.9h158.7v50.8h-158.7zM263.4 219.2h54.1M295.1 212.9v50.8M317.5 212.9v50.8M263.4 225.6h54.1M263.4 231.9h54.1M263.4 238.3h54.1"/>
<path d="M317.5 228.6h104.6M263.4 244.6h54.1M263.4 251h54.1M263.4 257.3h158.7M317.5 247.9h104.6M328 247.9v9.4M341.9 257.3v6.4M352.3 247.9v9.4M377.7 257.3v6.4M412.5 247.9v9.4M9.7 263.7v-248h412.4v248h-412.4h412.4M107.9 263.7v4"/>
<path d="M218.1 267.5l-2.2-3.8 2.2 3.8h-4.4l2.2-3.8v6.3M323.8 263.7v4"/>
</g>
<!-- layer: Symbol (ANSI) -->
<path d="M19.8 39.6l-.2 2.5-.9-.3zM225.1 58.2l.9-.4 .6 2.5zM225.9 56.1h1l-.5 2.5zM99.6 78.1l2.5 .3-.3 1zM158.1 71.3l2.5-.6v1.1zM227.6 71l.7 .8-2.2 1.3zM234.6 66l.9 .2-1.1 2.3zM149.1 105.5l2.5-.7-2 1.6zM165 104.5l2.1 1.4-.7 .7zM159.1 120.5l2.3 1-.6 .8zM63.3 170.6l2.5-.5v1zM64.9 203.4l2.2 1.3-.7 .7z" fill="#000"/>
<text font-size="6.9" x="327.5" y="237.8">ME4Z03 RC Car - Bartella</text>
<g font-size="6.3">
<text x="54.7" y="14.7">A</text>
<text x="170.5" y="51.6">C</text>
<text x="212.5" y="108.8">DETAIL C</text>
<text x="210.3" y="116.4">SCALE 1 / 2</text>
<text x="54.7" y="131.3">A</text>
<text x="128.7" y="134.4">SECTION A-A</text>
<text x="132" y="141.9">SCALE 1 /4</text>
</g>
<g font-size="4.2">
<text x="52.8" y="14.7">4</text>
<text x="160.8" y="14.7">3</text>
<text x="268.7" y="14.7">2</text>
<text x="376.7" y="14.7">1</text>
<text x="211.5" y="30">1</text>
<text x="226.2" y="28.7">2</text>
<text x="328.2" y="27.5">PARTS LIST</text>
<text x="242.6" y="33.4">8</text>
<text x="266.6" y="33.3">ITEM</text>
<text x="281" y="33.3">QTY</text>
<text x="306.5" y="33.3">PART NUMBER</text>
<text x="368.3" y="33.3">DESCRIPTION</text>
<text x="270.2" y="39.1">1</text>
<text x="283.8" y="39.1">1</text>
<text x="292.3" y="39.2">Rear axle</text>
<text x="255.5" y="45.2">11</text>
<text x="270.2" y="45">2</text>
<text x="283.8" y="44.9">1</text>
<text x="292.3" y="45">Driven bevel gear</text>
<text x="270.2" y="50.7">3</text>
<text x="283.8" y="50.7">1</text>
<text x="292.3" y="50.8">Shell</text>
<text x="14.2" y="57.8">4</text>
<text x="270.2" y="56.5">4</text>
<text x="283.8" y="56.5">4</text>
<text x="292.3" y="56.6">Wheel and tire</text>
<text x="349.7" y="56.6">Wheel and tire subassembly</text>
<text x="270.2" y="62.3">5</text>
<text x="283.8" y="62.3">1</text>
<text x="292.3" y="62.4">Front axle</text>
<text x="5.9" y="71.4">B</text>
<text x="270.2" y="68.1">6</text>
<text x="283.8" y="68.1">1</text>
<text x="292.3" y="68.1">rc_motor</text>
<text x="349.7" y="68.1">STEP AP214</text>
<text x="423.5" y="71.4">B</text>
<text x="175.7" y="72.3">7</text>
<text x="270.2" y="73.9">7</text>
<text x="283.8" y="73.9">1</text>
<text x="292.3" y="74">Driveshaft</text>
<text x="270.2" y="79.8">8</text>
<text x="283.8" y="79.8">1</text>
<text x="292.3" y="79.8">Driver bevel gear</text>
<text x="118.1" y="85.9">3</text>
<text x="270.2" y="85.5">9</text>
<text x="283.8" y="85.5">1</text>
<text x="292.3" y="85.6">rc_battery</text>
<text x="349.7" y="85.5">STEP AP214</text>
<text x="269" y="91.4">10</text>
<text x="283.8" y="91.4">6</text>
<text x="292.3" y="91.4">ANSI/ASME B18.6.5M -</text>
<text x="349.7" y="91.4">Slotted Flat Countersunk Head</text>
<text x="292.3" y="97.2">M3x0.5 x 6, SFCHTSTTM</text>
<text x="349.7" y="97.2">Tapping Screw - Type T - Metric</text>
<text x="269" y="105.3">11</text>
<text x="283.8" y="105.3">2</text>
<text x="292.3" y="105.4">ANSI/ASME B18.6.5M -</text>
<text x="349.7" y="105.4">Slotted Flat Countersunk Head</text>
<text x="292.3" y="111.2">M3.5x0.6 x 20, SFCHTSTTM</text>
<text x="349.7" y="111.2">Tapping Screw - Type T - Metric</text>
<text x="129.9" y="117.3">10</text>
<text x="178.9" y="120.5">5</text>
<text x="177.4" y="135.2">6</text>
<text x="107.3" y="171.9">9</text>
<text x="5.8" y="211.1">A</text>
<text x="423.4" y="211.1">A</text>
<text x="351.3" y="221.9">McMaster University</text>
<text x="88.8" y="228.3">8</text>
<text x="345.9" y="241.7">(complete assembly)</text>
<text x="321.5" y="255.4">B</text>
<text x="353.1" y="254.6">final assembly - part no. 0</text>
<text x="333.9" y="262.5">1 /4</text>
<text x="387.7" y="263.1">1</text>
<text x="397.4" y="263.1">12</text>
<text x="52.8" y="267.7">4</text>
<text x="160.8" y="267.7">3</text>
<text x="268.7" y="267.7">2</text>
<text x="376.7" y="267.7">1</text>
</g>
<g font-size="3.5">
<text x="263.9" y="218.6">Alex</text>
<text x="295.7" y="218.6">2024-02-15</text>
</g>
<g font-size="2.8">
<text x="263.9" y="215.4">DRAWN</text>
<text x="263.9" y="221.8">CHECKED</text>
<text x="263.9" y="228.2">QA</text>
<text x="318" y="231.1">TITLE</text>
<text x="263.9" y="234.5">MFG</text>
<text x="263.9" y="240.9">APPROVED</text>
<text x="319.9" y="250.5">SIZE</text>
<text x="352.8" y="250.5">DWG NO</text>
<text x="414.8" y="250.4">REV</text>
<text x="318" y="259.9">SCALE</text>
<text x="378.2" y="263.1">SHEET</text>
<text x="392.6" y="263.1">OF</text>
</g>
</svg>
